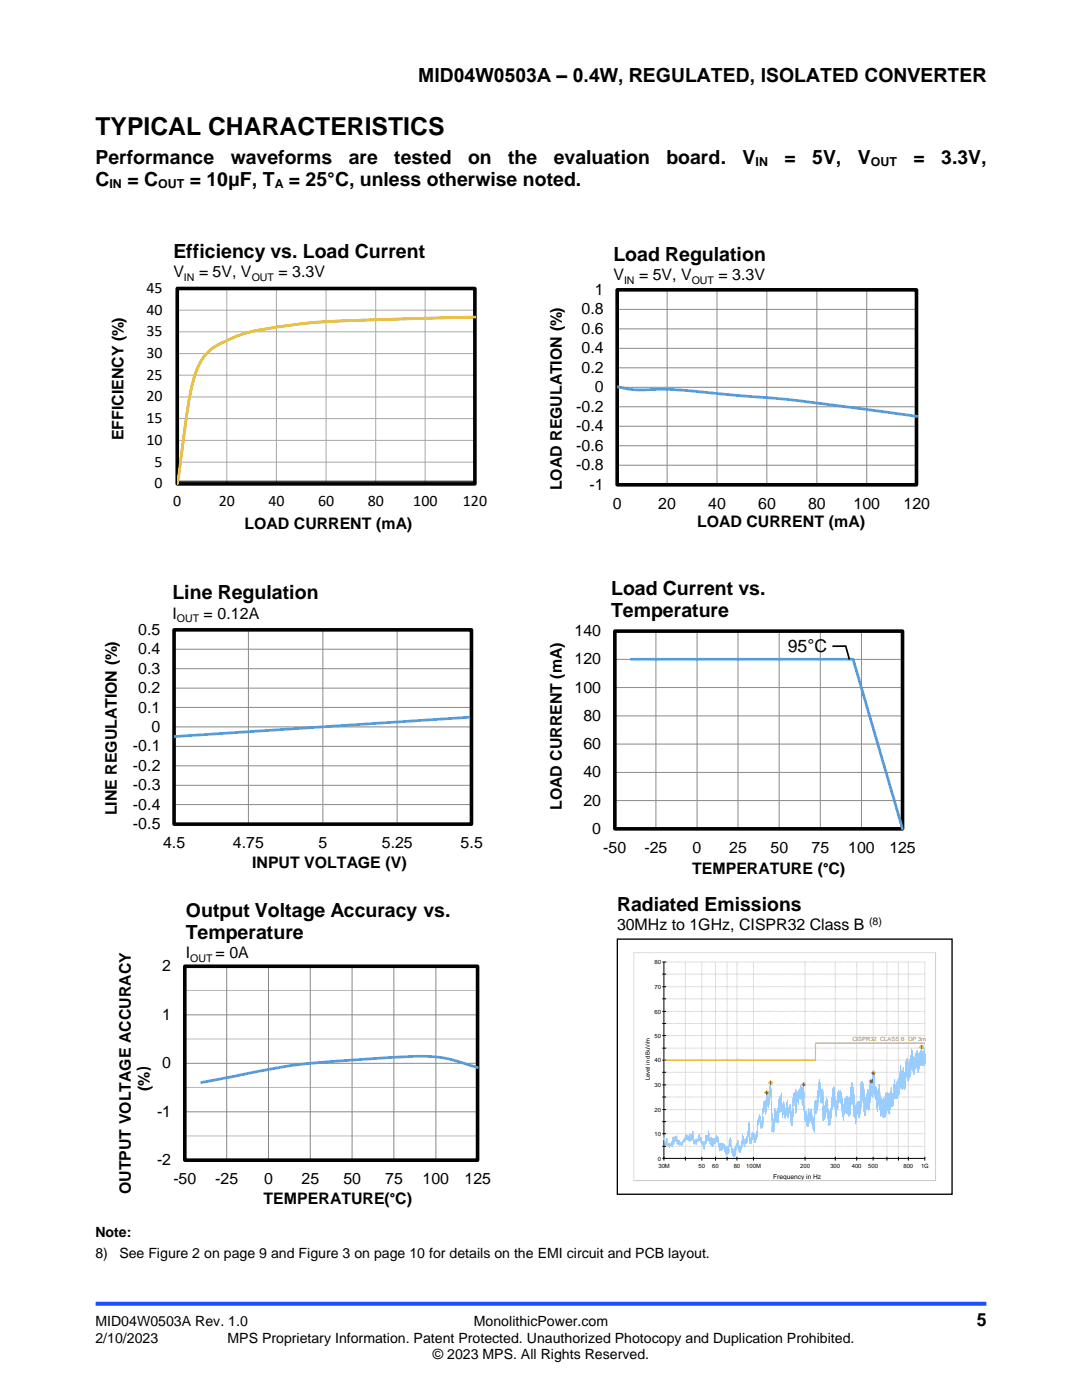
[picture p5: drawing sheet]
<svg xmlns="http://www.w3.org/2000/svg" width="216mm" height="279mm" viewBox="0 0 216 279" stroke-linecap="round" stroke-linejoin="round" font-family="sans-serif">
<path d="M19 260.2h177.8" fill="none" stroke="#1c4eff" stroke-width=".79" stroke-linecap="butt"/>
<g fill="none" stroke="#a6a6a6" stroke-width=".2">
<path d="M35.4 57.6h59.3v38.9h-59.3zM45.3 57.6v38.9M55.2 57.6v38.9M65.1 57.6v38.9M75 57.6v38.9M84.8 57.6v38.9M35.4 61.9h59.3M35.4 66.2h59.3M35.4 70.6h59.3M35.4 74.9h59.3M35.4 79.2h59.3M35.4 83.5h59.3"/>
<path d="M35.4 87.9h59.3M35.4 92.2h59.3"/>
</g>
<path d="M35.4 57.6h59.4v39h-59.4zM123.2 57.8h59.7v39h-59.7zM34.7 125.7h59.4v38.8h-59.4zM122.7 126h57.4v39.4h-57.4zM36.9 192.8h58.4v38.7h-58.4z" fill="none" stroke="#000" stroke-width=".72" stroke-linecap="butt"/>
<path d="M123.2 57.9v38.8h59.7M35.4 96h59.3M34.8 125.7v38.8h59.3M122.7 125.9v39.5h57.4M36.9 192.9v38.6h58.4" fill="none" stroke="#000" stroke-width=".2"/>
<path d="M94.9 63.3l-11.9 .3a273.1 273.1 0 0 0-24.1 1.2l-1.1 .1a41.9 41.9 0 0 0-11.3 2.5l-.9 .4a9.9 9.9 0 0 0-6.8 7.3 147.9 147.9 0 0 0-3 18.3l-.4 3.2" fill="none" stroke="#ffc000" stroke-width=".55"/>
<g fill="none" stroke="#898989" stroke-width=".2">
<path d="M123.2 57.9h59.7v38.8M133.1 57.9v38.8M143.1 57.9v38.8M153 57.9v38.8M163 57.9v38.8M172.9 57.9v38.8M123.2 61.7h59.7M123.2 65.6h59.7M123.2 69.5h59.7M123.2 73.4h59.7M123.2 77.3h59.7M123.2 81.2h59.7"/>
<path d="M123.2 85.1h59.7M123.2 89h59.7M123.2 92.8h59.7M34.8 125.7h59.3v38.8h-59.3zM34.8 129.6h59.3M34.8 133.4h59.3M34.8 137.3h59.3M49.6 125.7v38.8M64.4 125.7v38.8M79.2 125.7v38.8M122.7 125.9h57.4v39.5h-57.4M122.7 131.6h57.4"/>
<path d="M122.7 137.2h57.4M130.9 125.9v39.5M139.1 125.9v39.5M147.3 125.9v39.5M155.5 125.9v39.5M163.7 125.9v39.5M171.9 125.9v39.5M34.8 141.2h59.3M34.8 145.1h59.3M34.8 149h59.3M34.8 152.8h59.3M34.8 156.7h59.3"/>
<path d="M122.7 142.9h57.4M122.7 148.5h57.4M122.7 154.2h57.4M122.7 159.8h57.4M34.8 160.6h59.3M36.9 192.9h58.4v38.6M45.2 192.9v38.6M53.6 192.9v38.6M61.9 192.9v38.6M70.3 192.9v38.6M78.6 192.9v38.6M87 192.9v38.6"/>
<path d="M36.9 202.5h58.4M36.9 212.2h58.4M36.9 221.9h58.4"/>
</g>
<path d="M123.2 77.2a23 23 0 0 0 8.2 .5 253.2 253.2 0 0 1 17.6 1.4 476.2 476.2 0 0 1 34.1 4M125.9 131.6h44.3l9.9 33.8M93.6 143.1l-58.9 3.9M95.3 213.1l-.8-.3a29.9 29.9 0 0 0-14.8-1.8 251.7 251.7 0 0 0-23.9 2l-15.6 3" fill="none" stroke="#5b9bd5" stroke-width=".55"/>
<path d="M166.1 129l2.7-.1 .7 2.7" fill="none" stroke="#000" stroke-width=".34"/>
<path d="M36.9 197.7h58.4M36.9 207.4h58.4M36.9 217h58.4M36.9 226.7h58.4" fill="none" stroke="#bcbcbc" stroke-width=".2"/>
<g fill="#fff">
<path d="M123.2 187.4h66.8v50.9h-66.8z" fill-rule="evenodd"/>
<path d="M123.3 187.6h66.6v50.6h-66.6z" fill-rule="evenodd"/>
<path d="M123.6 187.8h66.1v50.2h-66.1z" fill-rule="evenodd"/>
<path d="M126.7 190.2h59.8v45.3h-59.8z" fill-rule="evenodd"/>
</g>
<g fill="none" stroke="#c0c0c0" stroke-width=".2">
<path d="M132.5 192h52v39.2M132.5 194.4h52M132.5 196.9h52M132.5 199.3h52M136.8 192v39.2M140 192v39.2M142.8 192v39.2M145.1 192v39.2M147 192v39.2M150.3 192v39.2M160.6 192v39.2M166.7 192v39.2"/>
<path d="M170.9 192v39.2M174.2 192v39.2M177 192v39.2M179.3 192v39.2M181.2 192v39.2M132.5 201.8h52M132.5 204.3h52M132.5 206.7h52M132.5 209.2h52M132.5 211.6h52M132.5 214h52M132.5 216.5h52"/>
<path d="M132.5 218.9h52M132.5 221.4h52M132.5 223.8h52M132.5 226.3h52M132.5 228.8h52"/>
</g>
<g fill="none" stroke="#000" stroke-width=".2">
<path d="M132.1 192h.8M132.1 194.4h.8M132.1 196.9h.8M132.1 199.3h.8M132.5 192v39.6M132.1 201.8h.8M132.1 204.3h.8M132.1 206.7h.8M132.1 209.2h.8M132.1 211.6h.8M132.1 214h.8M132.1 216.5h.8"/>
<path d="M132.1 218.9h.8M132.1 221.4h.8M132.1 223.8h.8M132.1 226.3h.8M132.1 228.8h.8M132.1 231.2h52.4M136.8 230.9v.7M140 230.9v.7M142.8 230.9v.7M145.1 230.9v.7M147 230.9v.7M150.3 230.9v.7"/>
<path d="M160.6 230.9v.7M166.7 230.9v.7M170.9 230.9v.7M174.2 230.9v.7M177 230.9v.7M179.3 230.9v.7M181.2 230.9v.7M184.5 230.9v.7"/>
</g>
<path d="M153.8 217.7v-.2v.9l-.1-2.3-.2 3.9-.1-1.1-.1 2.1-.1-1.9v.9l-.1-.3v.2v-1.2v.6h-.1v-1.3v2.3h-.1l-.1 2v-2.7l-.2 2.3v-2.2l-.1 1.2-.1-1-.1 2.2-.1-.9v3.5v-.9h-.1v1.3v-.3l-.1 .3-.1-1.4v1.5v-1.2l-.1 .8-.1-2-.2 .9v-1.3l-.1 1.7-.1-.8v1.1l-.1-.8v.9v-.7l-.1 .6v-.1v2.2v-.7l-.1 1v-.9v1.2v-.4h-.1v.6v-.8v.7l-.1 .5v-.6l-.1 .8v-.7v.8l-.1-1.6v1.1l-.2-.2v-1.2v1.2l-.1-.7v.5l-.1-.1v-.9l-.1 1.2v-1.4l-.1 1.8-.1 .4v-.9l-.1 .9v-.9l-.1 1-.2-4.1v2.2v-.6l-.1 1.1v-1l-.2 .9v-.9l-.2 2v-.9v1.2v-.6l-.1 .4v-.7h-.1l-.1 1v-.9l-.1 .8v-.2v1l-.1-1.4h-.1v.7v-.9l-.1 .5-.1-1.4-.2 2.6-.1-1.1-.1 1.5v-.6v.6l-.1-.4v1l-.1-.8-.1 .6-.1-1.5v.8v-.4l-.1 .3v-1.3l-.1 1v-1v.6v-.3l-.2 .7-.1-.3v.6v-.8v1.2l-.1 .1v-.7v.6l-.1-.3v1.5v-.7l-.1 .7v-1.5l-.1 .1v1.7v-.9l-.1 .6v-.6v.9l-.1-.8-.1 .5-.1-1.4v.1l-.1-.1v.3v-.9l-.2 .1v-1.2l-.1 .5v-1l-.1 1.9v-1.4v1.1l-.1-.9-.1 2.5-.1-1.2v1.1v-1.3l-.1 1.6-.1-1.6-.1 1.7v-1.1l-.1 .9v-1.3l-.1 1v-1.2l-.2 1-.1-1.5v.7l-.1-.6-.1 .6v-.8l-.1 1.1-.1-1-.1 1.3-.1-1.5v1.4l-.1-.8-.1 .9-.3-1.5v.8l-.1-1.7v.7l-.1-.2v-.8v1v-1l-.1 .9-.1-.5v.4v-1.1v1.1l-.1 .2v-.9l-.1 .6v-.4l-.1 .4v.6l-.3-1-.1 1.2v-1.1l-.1 1.5-.1-1.7v1.7l-.1-1.1v.7l-.1-.4v.3v-1.4l-.1 1.5-.1-1.2-.1 .6-.2-2.1v1.9l-.2-1v.9h-.1v-.6v.8h-.1v-1l-.2 1.5v-1.6v1.3l-.1 .4-.1-.4-.1 1.4v-.7l-.2-.8-.2 .8v-.8l-.1 .4-.1-1.1-.1 .9v-1l-.1 .6v-.4l-.1 .4v-1.1l-.1 1.1v-1h-.1l-.1 1.2-.1-.1-.1 .2v-.6l-.2 1-.1-1v.8l-.2-.5-.1 .7-.1-1.7-.1 .4v-1.2l-.2 1.8-.1-1.2-.3 1.2-.1-1.2-.1 1.4-.1-.9-.1 .1v-.3v.8l-.1-.7-.1 .3v-.5h-.1v.9l-.1-1-.1 1.2v-.7l-.2 .8-.1-.6-.1 .8h-.1v-.3l-.1 .1v.6v-.6l-.1 .8-.1-.2v.2v-.5l-.1 .2v-.4l-.1 .3v-.2l-.1 .2v-.1v.5l-.2-1-.1 .8v-.8l-.3 .7-.1-1.6v1.1l-.2-1v.7l-.1 .2v-.8v.9l-.1-.3-.2 .8-.1-1.4-.1 1.2-.1-.2v1l-.1-1-.1 .7-.1-.3-.2 .7-.1-.9-.3 .6-.1-.4-.1-1.2-.1 1.5-.2-.6-.1-1-.1 .5v-.9" fill="none" stroke="#9cf" stroke-width=".2"/>
<path d="M153.8 217.7l.3 8.1 .1-1.2 .1 1v-1l.1 1.3 .1-2.8 .1 1v-2.9v2.3v-1.3l.1 1.5v-1.9v.7l.1-.6v1.2v-1.2v1.1l.1-1.2 .2 2.2 .1-2.8 .1 2.9 .1-4.6v2.6v-2.1l.1-.4v1.3v-1.3l.1 .1v1.8v-2.6v3.1l.1-2.5 .1 .6v-1.4v1l.1-1.1v1.7v-2.1l.1 3.7 .1-.5v.5v-1.2v2.3l.2-2.8 .1-.3v1.4v-1.3l.2 3v-1.8l.1 .7v1.3v-1.7l.1 .8v-1v1.1l.1-1v1.1v-1.4l.1 1.1 .1-2.6 .1 3.5 .2-1.9 .1 .1v-.2v.7v-.8v1.1v-.9l.1 .2v-.3v.6l.1-1.4 .1 3.3v-1.8l.1 2.6v-1.4v1.2l.1-.9v1.3l.2-3.3v1.5l.1-4.4v1.3l.2-1.5 .1 1.5 .1-1.7v2.7v-2.3l.1 2.4v-3.4v4.8l.2-4.4v1.2l.1 .3v-1.3v1.4l.1-1 .1 1.9 .1-2.8 .1 1.6v-1.2l.2 .5v-.6v1.6l.1-2.8 .1 2.7 .1-2v2v-1.4v1.1l.1-.4v-1.5v3.1v-2.3l.1 .6v-.8v2.9l.1-4.2v3.2l.1-1.6v3.9l.1 .2v-.6l.1 2.1v-1v.8l.1-.8v1.2l.2-2v1.9l.1-1.1v1.8v-.1l.1 .2v-.7v.8v-.9l.1 1.1 .1-3.5v1.6l.1-1.6v1.7v-1v1l.1-.6v1.7v-1v.6l.1-.4v.4v-1.2v1l.1-1.1v1.1v-1.8v2l.2-2.4v2.2l.1-1.5v2.1v-1.1l.1 1.1v-1.3l.1 1.9v-1.6l.1 1.6v-.2" fill="none" stroke="#9cf" stroke-width=".2"/>
<path d="M167.5 217.9v2l-.1-2.1v1.6v-1.5l-.1 1v-.9v1.3v-1.7v2.1l-.1-.2v.3v-1.8v3l-.1-.1v-1.6v2.1v-2.3l-.1 2.4-.1-.6v2l-.1-2.9-.1 1.3v-2.4l-.1 2.2v-1.7l-.1 1.5-.2-3.9v2.5v-2.5v2.3v-1.7l-.1 2.1v-2.5v2.7v-1.6l-.1 2.6v-3.3l-.1 3.7v-1.9v1.2l-.1-.9v3.2v-1.8l-.1 2.1v-2v1.9v-1.7l-.1 1.8v-1.8v2.8v-2.2l-.1 2.4v-2l-.1 2v-2.5l-.1 2.7v-2.1v2.1l-.4-5.2v2.3v-1.5v1.3v-1.3v1l-.1-.1v-2l-.1 3.2-.1 .1v-.2v.8l-.1-1.7v1.6v-2.1l-.1 2.5-.1-2.7v2.8v-2h-.1v2.2l-.2-6v1.5l-.1-.1v-1.6v1.4v-.8v.7v-.7l-.1 .3v-.3v1.3v-1.4l-.1 2.2-.1-3.6v2.1l-.1-1.6v1.5v-2.4l-.1 1.4v-1.5v1.8v-2.4v3.1v-2.3h-.1v2.8l-.1-1.2-.1 3.1v-3.2l-.1 3.7-.2-.6v1.2v-1.4l-.1 1.6-.1-2.6-.1 2.2v-2l-.1 6.1-.1-2.2-.1 1.7v-1.6v.7" fill="none" stroke="#9cf" stroke-width=".2"/>
<path d="M167.5 217.9l.2 1.9v-2.1l.1 2.4v-2.1l.1 2.1v-1.9v2v-2.2l.2 4v-2v2.3l.1-2 .1 3.1v-2.6v2.8v-2.7v1.6l.2-2.2v2v-2.3l.1 2v-2.7l.2 1.7v-1.9l.1 3 .1-3.3 .1 3.5v-3.4l.1 3v-1.6h.1v2v-2.9v2.8l.1-2.2v2.8v-3.8v3.4l.1-3.4v3.1v-2.3l.1 2.5v-2.8l.1 .4v-2.2v2.9v-2.8l.1 1.1v-1.3v2.2v-2.8v1.6v-1.6l.2-.3v2.7v-3.3v3l.1-2.8 .1 3.9 .1-2.7v3.7v-1.8l.1 1.6v-2.5v4.3l.1-3v2.5v-1.6v1.2v-1.2l.1 1.3v-1.4l.1 3.7 .1-3.3v1.6l.1-2.1v1.7l.2-1.6v1.5v-2.1v1.7l.1-1.7v1.8v-1.9v2.3v-1.3l.1 .8v-1.9v2.7v-1.2l.1 .1v1.2v-2.6v3l.1-2.3v2.3v-2.8" fill="none" stroke="#9cf" stroke-width=".2"/>
<path d="M174.6 217.2v1.5v-1.9v1.8v-.8l-.1 .7-.2-4.1v2.4v-2.6v2.6v-2.6v1.9l-.1-2-.1 4.8v-2.2v.9l-.1-1.1v2.2v-2.6l-.1 1.9v-1.8v2.4v-2.7v2.5l-.1-2.7v2.8v-2.8l-.1 2.3v-2.3l-.1 4.4-.1-2.6v3.5v-2.8l-.1 3.3v-2.7v2.3l-.2-2.1v2.2v-2.2l-.1 2.2v-3.8l-.1 3.5-.1-2.1v2.4v-2.7v2.2v-1.1l-.1 .1v1.7v-2.4l-.1 2.8v-1.5l-.1 1.4v-1.4v2.3v-3.1v3.1l-.1-3.9-.1-.3v1.8v-2.8v2.4v-1.3l-.1 1.4v-2.3v2.4v-3.7v2.3v-1.6h-.1v1.7v-2.3v2.5l-.2-3v3v-2.4v2.3v-1.7l-.1 1.9v-2.3v2.6v-2.1l-.1-.1v2.3v-3.3v4.9v-4.3l-.1 2.1v-1.4v4.6v-3.5l-.1 3.8v-2.5l-.1 2.2v-1.8" fill="none" stroke="#9cf" stroke-width=".2"/>
<path d="M174.6 217.2l.1 1.2v-1.1v1.2v-1.7v2.3v-2l.1 2.3v-2.4v2.4v-1.5v1.4h.1v-2v3.8l.1-2.9v3.1l.1-2.9v3.4v-3.5v1.8l.1-.6v.6v-1.9v2.3v-2.9l.1 1.8v-1.8v2.2l.1-3.4v3.7v-2.1v2.1l.1-2.2v3.4l.2-1.8v1.7v-1.8v2.3l.1-2.2v3.3l.1-3.7v3l.1-2.4v2.6v-2.6l.1 2.3v-2.5v2.9l.1-2.7v3.3l.1-3.9v3.1v-2.5l.1 .1v3.1l.1-2.8v2.9v-2.8l.1 2.6 .2-4.6v4.1v-2.6l.1 2.4v-2.6v1.7v-1.7v1.7v-1.7l.1 1.4v-2.6v3l.1-2.5v2.7v-3.5l.1 3.3v-2.7v2.1" fill="none" stroke="#9cf" stroke-width=".2"/>
<path d="M179.4 217.5v-1.8v1.8l-.1-1.5v2.5v-3.3v3.4l-.1-2.3v2.2v-3v1.7l-.1-1.5v2.5l-.2-1.8v2.9v-1.8l-.1 1.6v-2.4v2.4l-.1-1.6v1.5v-1.7v2v-2.6v2.4v-2.1l-.1 1.9v-2.4l-.1 2.6v-3.7v3.6v-3.1v3.1v-2.6l-.1 2.2v-2.2v2.7v-1.7l-.1 2.3v-2v1.9v-.5l-.1 .5v-1v2.1v-2.4l-.1 2.6-.1-1.8v1.7v-1.9v1.8v-1.3l-.2 1.3v-3.6v2.8v-1.5l-.1 1.4v-1.6v2.7v-3v2.6v-2.5v2.3l-.1-2.1-.1 2.9v-2.8v4v-3.2v2.1l-.1-1.9v1.9v-2.2v3.2l-.1-3.5v2.7h-.1v-.9v1.2v-3.5v2.9v-2.2v1.9v-.9v.8" fill="none" stroke="#9cf" stroke-width=".2"/>
<path d="M181.2 214.8v.1v-2.4l-.1 3.1-.1-4.3v3.1l-.1-2.9v3.2v-2.7l-.1-.2v2.6v-1.3v1.1l-.1-1.2v1.7v-1.8v2.1v-2.2l-.1 3.3v-2.1v3.2l-.1-1.9v2.1v-3.3v2.7l-.1-2.7-.1 1.8v-1.9v2.1v-3v3.7l-.1-2.9v3.4l-.2-1.9v2v-3.4l-.1 3.1v-3v3.1l-.1-3.3v2.3l-.1-2.2v2.5v-3.9l-.1 4.1-.1-1.7-.1 3.4v-2.3v1.4" fill="none" stroke="#9cf" stroke-width=".2"/>
<path d="M183 209.6v1.7l-.1 .3v-1v1.5v-1.9v2.3v-2.6l-.1 2.8v-2v2.4v-2.2l-.1 2.2v-2.8v2.9v-1.7l-.1 1.6v-1.6v1.8l-.2-2.1-.1 3.2v-2.6l-.1 1.9v-2.9v3v-2.1v2.1l-.1-2.1v2v-2.9v1.8v-1.8l-.1 1.9v-2.1v2.2v-3.1l-.1 3.2v-3.5v2.6v-1.3l-.1 2.1v-2.2v2.9v-1.5l-.1 1.6v-2.1v3.3v-3.1v2.6v-1.7h-.1v1.5v-2.6l-.1 3.2v-3l-.1 2v-1.7v3.3l-.2-2.4v2.8v-2v1.1" fill="none" stroke="#9cf" stroke-width=".2"/>
<path d="M183 209.6v3.1v-2.1l.1 2.3v-2.6l.1 3.7v-3.6v3.3v-2.3v1.9l.1-.1v-1.2v1.3v-2.8v2.8l.1-3v2.6v-2.5v2.5l.2-2.3v2v-2.5v2.1l.1-1.6v1.8v-2.7v2.7v-2.5v1.7l.1-1.9v2.9v-2.7l.1 2.1v-3l.1 3.6 .1-2.4v2.2v-2.5l.1 2.7v-2.5v2.4v-2.4v1.8l.1-1.5v2.1v-2.7v2.9l.1-3.4v3.2v-1.8v.5" fill="none" stroke="#9cf" stroke-width=".2"/>
<path d="M184.4 211.2v.5v-1.1v2.1v-2.3h.1v2v-1.9v1.4v-.9v.8v-.3" fill="none" stroke="#9cf" stroke-width=".2"/>
<g fill="none" stroke="#f00" stroke-width=".2">
<path d="M152.5 218h.9M152.8 217.8l.5 .6M153 217.6v.9M153.3 216.1h.9M153.3 217.7l-.5 .6M153.5 215.9l.6 .5M153.7 215.6v.9M154.1 215.7l-.6 .6M159.9 216.4h.8M160.1 216.2l.5 .5M160.3 216v.8M160.6 216.1l-.5 .5"/>
<path d="M173.4 215.7h.8M173.6 215.5l.5 .6M173.8 214.1h.9M173.8 215.3v.9M174 213.9l.6 .5M174.1 215.4l-.5 .6M174.2 213.7v.8M174.6 213.8l-.6 .5M183.4 209h.9M183.7 208.7l.5 .6M183.9 208.5v.9M184.2 208.6l-.5 .6"/>
</g>
<path d="M184.5 208.2h-21.8v3.4h-30.2" fill="none" stroke="#ff4848" stroke-width=".22"/>
<path d="M126.5 190h60.3l-.1 .1h-60.1v45.6l-.1 .1z" fill-rule="evenodd" fill="#a6a6a6"/>
<path d="M126.5 235.8l.1-.1h60.1v-45.6l.1-.1v45.8z" fill-rule="evenodd" fill="#f2f2f2"/>
<path d="M126.7 190.2h59.9v45.4h-59.9v-45.4h.1" fill="none" stroke="#fff" stroke-width=".22"/>
<path d="M126.6 190.1h60.1l-.1 .1h-59.9v45.4l-.1 .1z" fill-rule="evenodd" fill="#f2f2f2"/>
<path d="M126.6 235.7l.1-.1h59.9v-45.4l.1-.1v45.6z" fill-rule="evenodd" fill="#a6a6a6"/>
<path d="M123.2 187.4h66.8v50.9h-66.8z" fill="none" stroke="#000" stroke-width=".26"/>
<text font-size="4.9" x="19" y="27">TYPICAL CHARACTERISTICS</text>
<g font-size="3.9">
<text x="83.4" y="16.3">MID04W0503A – 0.4W, REGULATED, ISOLATED CONVERTER</text>
<text x="19" y="32.7">Performance</text>
<text x="46" y="32.7">waveforms</text>
<text x="69.6" y="32.7">are</text>
<text x="78.7" y="32.7">tested</text>
<text x="93.4" y="32.7">on</text>
<text x="101.4" y="32.7">the</text>
<text x="110.5" y="32.7">evaluation</text>
<text x="133" y="32.7">board.</text>
<text x="148.2" y="32.7">V</text>
<text x="156.5" y="32.7">=</text>
<text x="162.1" y="32.7">5V,</text>
<text x="171.2" y="32.7">V</text>
<text x="182.3" y="32.7">=</text>
<text x="187.8" y="32.7">3.3V,</text>
<text x="19" y="37.2">C</text>
<text x="25.4" y="37.2">= C</text>
<text x="37.9" y="37.2">= 10μF, T</text>
<text x="57.7" y="37.2">= 25°C, unless otherwise noted.</text>
<text x="34.6" y="51.5">Efficiency vs. Load Current</text>
<text x="122.4" y="52.1">Load Regulation</text>
<text x="34.4" y="119.6">Line Regulation</text>
<text x="122" y="118.7">Load Current vs.</text>
<text x="122" y="123.1">Temperature</text>
<text x="37.1" y="183">Output Voltage Accuracy vs.</text>
<text x="123.1" y="181.9">Radiated Emissions</text>
<text x="37.1" y="187.4">Temperature</text>
</g>
<g font-size="3.5">
<text x="157.2" y="130.2">95 C</text>
<text x="194.9" y="264.6">5</text>
</g>
<g font-size="3.2">
<text x="29.2" y="58.5">45</text>
<text x="34.6" y="55.3">V</text>
<text x="39.7" y="55.3">= 5V, V</text>
<text x="55.6" y="55.3">= 3.3V</text>
<text x="118.7" y="58.9">1</text>
<text x="122.4" y="55.9">V</text>
<text x="127.5" y="55.9">= 5V, V</text>
<text x="143.4" y="55.9">= 3.3V</text>
<text x="29.2" y="62.8">40</text>
<text x="116" y="62.8">0.8</text>
<text x="29.2" y="71.5">30</text>
<text x="29.2" y="67.1">35</text>
<text x="116" y="70.5">0.4</text>
<text x="116" y="66.6">0.6</text>
<text x="29.2" y="75.8">25</text>
<text x="116" y="74.4">0.2</text>
<text x="29.2" y="80.1">20</text>
<text x="115" y="82.2">-0.2</text>
<text x="118.7" y="78.3">0</text>
<text x="24.6" y="87.9" transform="rotate(-90 24.6 87.9)">EFFICIENCY (%)</text>
<text x="29.2" y="88.8">10</text>
<text x="29.2" y="84.5">15</text>
<text x="115" y="90">-0.6</text>
<text x="115" y="86.1">-0.4</text>
<text x="30.8" y="93.1">5</text>
<text x="115" y="93.9">-0.8</text>
<text x="30.8" y="97.5">0</text>
<text x="34.6" y="101.1">0</text>
<text x="43.7" y="101.1">20</text>
<text x="53.6" y="101.1">40</text>
<text x="63.5" y="101.1">60</text>
<text x="73.4" y="101.1">80</text>
<text x="82.5" y="101.1">100</text>
<text x="92.4" y="101.1">120</text>
<text x="112.1" y="97.8" transform="rotate(-90 112.1 97.8)">LOAD REGULATION (%)</text>
<text x="117.6" y="97.8">-1</text>
<text x="122.3" y="101.5">0</text>
<text x="131.4" y="101.5">20</text>
<text x="141.3" y="101.5">40</text>
<text x="151.3" y="101.5">60</text>
<text x="161.2" y="101.5">80</text>
<text x="170.3" y="101.5">100</text>
<text x="180.3" y="101.5">120</text>
<text x="48.8" y="105.6">LOAD CURRENT (mA)</text>
<text x="139.1" y="105.2">LOAD CURRENT (mA)</text>
<text x="34.4" y="123.4">I</text>
<text x="40.6" y="123.4">= 0.12A</text>
<text x="27.6" y="130.6">0.4</text>
<text x="27.6" y="126.7">0.5</text>
<text x="114.6" y="127">140</text>
<text x="27.6" y="134.5">0.3</text>
<text x="114.6" y="132.6">120</text>
<text x="27.6" y="142.2">0.1</text>
<text x="27.6" y="138.3">0.2</text>
<text x="114.6" y="138.2">100</text>
<text x="116.4" y="143.9">80</text>
<text x="26.5" y="150">-0.1</text>
<text x="30.2" y="146.1">0</text>
<text x="116.4" y="149.5">60</text>
<text x="26.5" y="153.9">-0.2</text>
<text x="116.4" y="155.2">40</text>
<text x="26.5" y="161.6">-0.4</text>
<text x="26.5" y="157.7">-0.3</text>
<text x="112.1" y="161.7" transform="rotate(-90 112.1 161.7)">LOAD CURRENT (mA)</text>
<text x="116.4" y="160.8">20</text>
<text x="23.3" y="162.7" transform="rotate(-90 23.3 162.7)">LINE REGULATION (%)</text>
<text x="26.5" y="165.5">-0.5</text>
<text x="118.2" y="166.4">0</text>
<text x="32.5" y="169.3">4.5</text>
<text x="46.5" y="169.3">4.75</text>
<text x="50.3" y="173.3">INPUT VOLTAGE (V)</text>
<text x="63.5" y="169.3">5</text>
<text x="76.2" y="169.3">5.25</text>
<text x="91.9" y="169.3">5.5</text>
<text x="120.4" y="170.2">-50</text>
<text x="128.6" y="170.2">-25</text>
<text x="138.2" y="170.2">0</text>
<text x="145.5" y="170.2">25</text>
<text x="153.7" y="170.2">50</text>
<text x="161.9" y="170.2">75</text>
<text x="169.3" y="170.2">100</text>
<text x="177.5" y="170.2">125</text>
<text x="138.1" y="174.4">TEMPERATURE ( C)</text>
<text x="123.1" y="185.7">30MHz to 1GHz, CISPR32 Class B</text>
<text x="37.1" y="191.2">I</text>
<text x="43" y="191.2">= 0A</text>
<text x="32.4" y="193.9">2</text>
<text x="32.4" y="203.5">1</text>
<text x="32.4" y="213.2">0</text>
<text x="29.8" y="217.7" transform="rotate(-90 29.8 217.7)">(%）</text>
<text x="31.3" y="222.9">-1</text>
<text x="31.3" y="232.6">-2</text>
<text x="26.1" y="238.3" transform="rotate(-90 26.1 238.3)">OUTPUT VOLTAGE ACCURACY</text>
<text x="34.6" y="236.3">-50</text>
<text x="42.9" y="236.3">-25</text>
<text x="52.7" y="236.3">0</text>
<text x="60.2" y="236.3">25</text>
<text x="68.5" y="236.3">50</text>
<text x="76.9" y="236.3">75</text>
<text x="84.3" y="236.3">100</text>
<text x="92.7" y="236.3">125</text>
<text x="52.6" y="240.4">TEMPERATURE( C)</text>
</g>
<g font-size="2.8">
<text x="19" y="246.8">Note:</text>
<text x="19" y="251.1">8)</text>
<text x="23.8" y="251.1">See Figure 2 on page 9 and Figure 3 on page 10 for details on the EMI circuit and PCB layout.</text>
<text x="19" y="264.6">MID04W0503A Rev. 1.0</text>
<text x="19" y="267.9">2/10/2023</text>
<text x="45.4" y="267.9">MPS Proprietary Information. Patent Protected. Unauthorized Photocopy and Duplication Prohibited.</text>
<text x="94.6" y="264.6">MonolithicPower.com</text>
<text x="86.4" y="271.2">© 2023 MPS. All Rights Reserved.</text>
</g>
<g font-size="2.5">
<text x="150.8" y="33.1">IN</text>
<text x="173.8" y="33.1">OUT</text>
<text x="21.8" y="37.5">IN</text>
<text x="31.6" y="37.5">OUT</text>
<text x="54.8" y="37.5">A</text>
</g>
<g font-size="2.1">
<text x="36.7" y="56.1">IN</text>
<text x="50.2" y="56.1">OUT</text>
<text x="124.5" y="56.6">IN</text>
<text x="138" y="56.6">OUT</text>
<text x="35.3" y="124.2">OUT</text>
<text x="173.4" y="184.6">(8)</text>
<text x="38" y="192">OUT</text>
</g>
<text font-size="1.3" x="154.3" y="235.3">Frequency in Hz</text>
<g font-size="1.2">
<text x="130.6" y="197.3">70</text>
<text x="130.6" y="192.4">80</text>
<text x="130.6" y="202.3">60</text>
<text x="130.6" y="207.1">50</text>
<text x="129.7" y="215.6" transform="rotate(-90 129.7 215.6)">Level in dBuV/m</text>
<text x="130.6" y="212">40</text>
<text x="130.6" y="221.9">20</text>
<text x="130.6" y="216.9">30</text>
<text x="130.6" y="226.7">10</text>
<text x="131.3" y="231.6">0</text>
<text x="131.4" y="233.1">30M</text>
<text x="139.4" y="233.1">50</text>
<text x="142.1" y="233.1">60</text>
<text x="146.4" y="233.1">80</text>
<text x="148.9" y="233.1">100M</text>
<text x="159.7" y="233.1">200</text>
<text x="165.7" y="233.1">300</text>
<text x="170" y="233.1">400</text>
<text x="173.3" y="233.1">500</text>
<text x="180.3" y="233.1">800</text>
<text x="183.8" y="233.1">1G</text>
</g>
<text font-size="1.2" fill="#ff4848" x="170.1" y="207.9">CISPR32 CLASS B QP 3m</text>
</svg>
